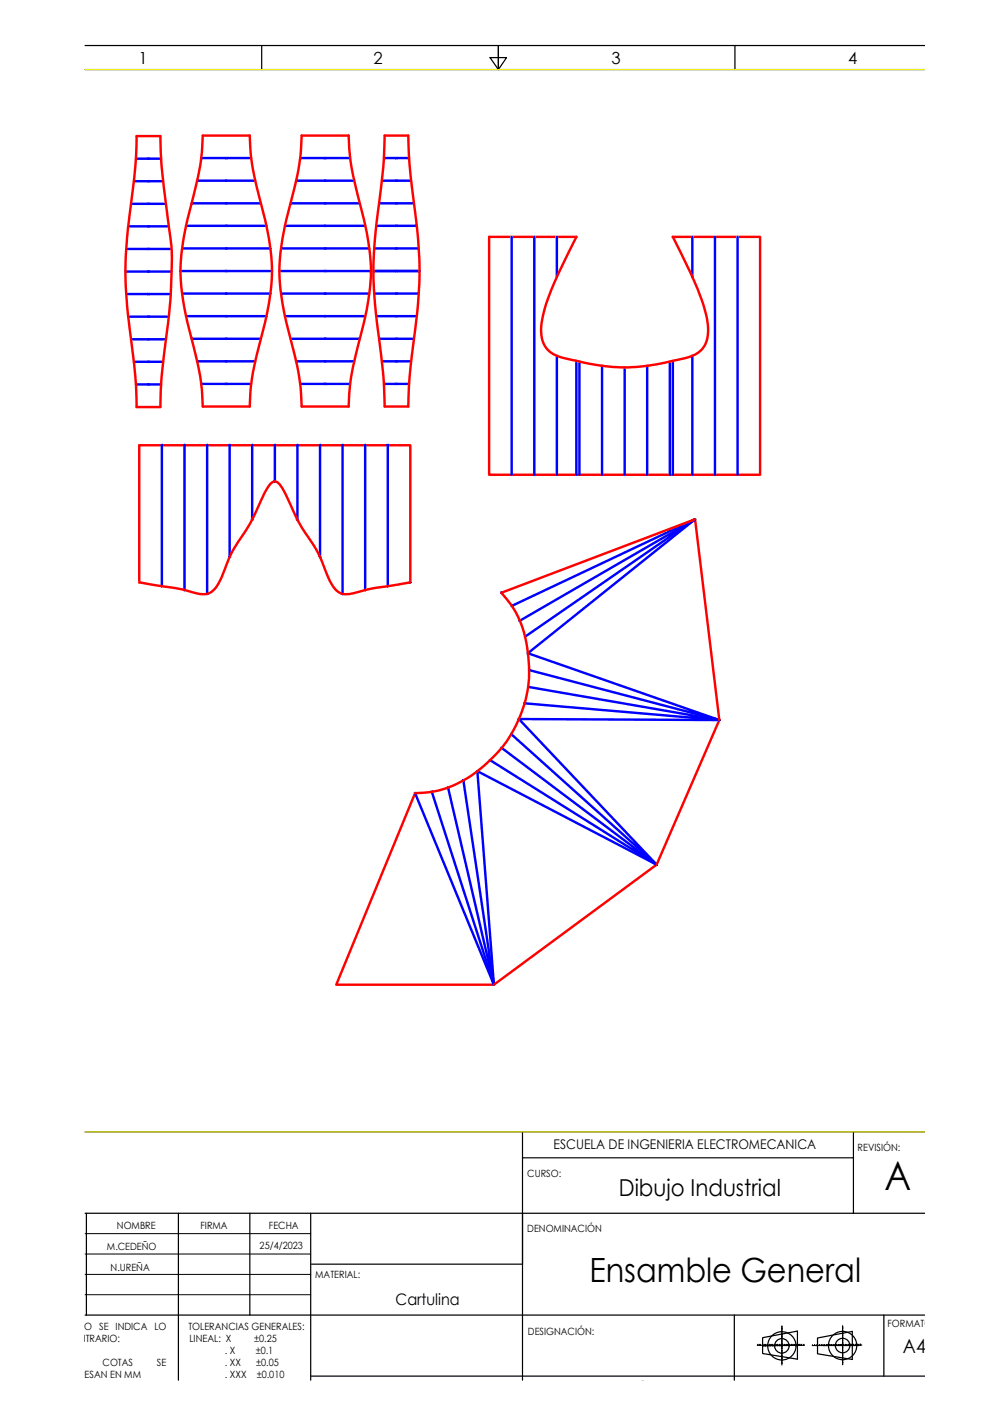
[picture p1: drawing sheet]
<svg xmlns="http://www.w3.org/2000/svg" width="210mm" height="297mm" viewBox="0 0 210 297" stroke-linecap="round" stroke-linejoin="round" font-family="sans-serif">
<!-- layer: 1_Cont Visible -->
<path d="M28.5 28.4h5a115.5 115.5 0 0 0 1.6 17.7 55.2 55.2 0 0 1 .5 15l-.5 6.2a112.8 112.8 0 0 0-1.6 17.7h-5a116 116 0 0 0-1.6-17.7 82.7 82.7 0 0 1 .4-24.8 96.9 96.9 0 0 0 1.2-14.1zM42.3 28.3h9.8a51.5 51.5 0 0 0 2.3 14.1 45.9 45.9 0 0 1 2 18.6l-.7 4.5-.8 3.5a66.9 66.9 0 0 0-2.7 13.1l-.1 2.8h-9.8a51.2 51.2 0 0 0-2.3-14.2 46 46 0 0 1-2-18.6l.7-4.4 1.3-5.3a51.5 51.5 0 0 0 2.3-14.1zM62.9 28.3h9.8a51.5 51.5 0 0 0 2.4 14.1 46.7 46.7 0 0 1 2.1 17.8l-.7 4.4-1.4 6.1a51.2 51.2 0 0 0-2.4 14.2h-9.8a51.2 51.2 0 0 0-2.3-14.2 46 46 0 0 1-2-18.6l.7-4.4 .9-3.5a63.3 63.3 0 0 0 2.6-13.2zM80.3 28.3h4.9a120.9 120.9 0 0 0 1.6 17.7 82.8 82.8 0 0 1-.4 24.7 101 101 0 0 0-1.2 14.2h-4.9a112.8 112.8 0 0 0-1.7-17.7 81.9 81.9 0 0 1 .5-24.8 96.9 96.9 0 0 0 1.2-14.1zM102.1 49.4h18.2a85.8 85.8 0 0 0-6.7 15.3 10.6 10.6 0 0 0-.3 6.7 5.3 5.3 0 0 0 4.2 3.3 49.6 49.6 0 0 0 13.5 2 53.5 53.5 0 0 0 13.8-2.6 5.3 5.3 0 0 0 2.9-5.7 38 38 0 0 0-4.2-12.5l-3.1-6.5h18.2v49.7h-56.5zM29.1 92.9h56.5v28.7l-7.7 1.2-4 1a3.6 3.6 0 0 1-4.9-2.3l-.9-1.9a31.8 31.8 0 0 0-5.1-9.4l-1-1.9-3.2-6.6a1.68 1.68 0 0 0-1.8-1.1l-.6 .5-1.2 1.8a52.6 52.6 0 0 1-6.3 11.5l-.9 1.8-2 4.7a4.2 4.2 0 0 1-3.7 3.1l-2.2-.4a45.1 45.1 0 0 0-8.5-1.6l-2.5-.4zM104.6 123.7l40.4-15.3 5.1 41.9-13.1 30.2-33.9 25h-32.9l16.4-39.9a21.3 21.3 0 0 0 15.6-6.9 26.2 26.2 0 0 0 7.4-25.8 19.1 19.1 0 0 0-5-9.2z" fill="none" stroke="#f00" stroke-width=".51"/>
<g fill="none" stroke="#00f" stroke-width=".51">
<path d="M27.9 37.8h6.2M28.4 33.1h5.2M41.1 37.7h12.2M42 33h10.4M61.8 37.7h12.1M62.6 33h10.5M79.7 37.7h6.1M80.1 33h5.3M26.2 56.7h9.6M26.3 52h9.3M26.7 47.2h8.5M27.3 42.5h7.3"/>
<path d="M37.6 56.6h19.2M38 51.9h18.4M38.8 47.1h16.8M40 42.4h14.4M58.3 56.6h19.1M58.6 51.9h18.5M59.5 47.1h16.7M60.6 42.4h14.5M77.9 56.6h9.6M78.1 51.9h9.3M78.5 47.1h8.5M79.1 42.4h7.3"/>
<path d="M106.8 49.4v49.7M111.5 49.4v49.7M116.2 49.4v8.4M144.5 49.4v8.4M149.2 49.4v49.7M153.9 49.4v49.7M26.3 61.4h9.3M26.7 66.1h8.5M27.3 70.8h7.3M27.9 75.5h6.2M38 61.3h18.4M38.8 66h16.8"/>
<path d="M40 70.7h14.4M41.1 75.4h12.2M58.6 61.3h18.5M59.5 66h16.7M60.6 70.7h14.5M61.8 75.4h12.1M78.1 61.3h9.3M78.5 66h8.5M79.1 70.7h7.3M79.7 75.4h6.1M116.2 74.3v24.8M120.3 75.3v23.8"/>
<path d="M120.9 75.5v23.6M125.6 76.4v22.7M130.3 76.7v22.4M135 76.4v22.7M139.8 75.5v23.6M140.4 75.3v23.8M144.5 74.3v24.8M28.4 80.2h5.2M33.8 92.9v29.5M38.5 92.9v30.3M42 80.1h10.4M43.2 92.9v31.1"/>
<path d="M47.9 92.9v23.4M52.6 92.9v15.6M57.4 92.9v7.6M62.1 92.9v15.6M62.6 80.1h10.5M66.8 92.9v23.4M71.5 92.9v31.1M76.2 92.9v30.3M80.1 80.1h5.3M80.9 92.9v29.5M106.8 126.5l38.2-18.1-34.9 28 40 13.9-39.7-10.4M108.5 129.6l36.5-21.2-35.4 24.5"/>
<path d="M104.7 156.1l32.3 24.4-34.8-21.8M110.2 143.4l39.9 6.9-40.6-3.5M150.1 150.3l-41.8-.2 28.7 30.4-30.3-27.3M86.6 165.6l16.5 39.9M90.1 165.3l13 40.2-3.5-44.5 37.4 19.5M96.7 162.9l6.4 42.6-9.6-41.1"/>
</g>
<g fill="none" stroke="#00f" stroke-width=".21">
<path d="M30.8 32.9l.4 .4M30.8 37.7l.4 .3M31.2 32.9l-.4 .4M31.2 37.7l-.4 .3M47 32.8l.4 .4M47 37.5l.4 .4M47.4 32.8l-.4 .4M47.4 37.5l-.4 .4M67.7 32.8l.3 .4M67.7 37.5l.3 .4M68 32.8l-.3 .4M68 37.5l-.3 .4"/>
<path d="M82.5 32.8l.4 .4M82.5 37.5l.4 .4M82.9 32.8l-.4 .4M82.9 37.5l-.4 .4M30.8 42.4l.4 .3M30.8 47.1l.4 .3M30.8 51.8l.4 .3M30.8 56.5l.4 .4M31.2 42.4l-.4 .3M31.2 47.1l-.4 .3M31.2 51.8l-.4 .3M31.2 56.5l-.4 .4"/>
<path d="M47 42.2l.4 .4M47 47l.4 .3M47 51.7l.4 .3M47 56.4l.4 .3M47.4 42.2l-.4 .4M47.4 47l-.4 .3M47.4 51.7l-.4 .3M47.4 56.4l-.4 .3M67.7 42.2l.3 .4M67.7 47l.3 .3M67.7 51.7l.3 .3M67.7 56.4l.3 .3"/>
<path d="M68 42.2l-.3 .4M68 47l-.3 .3M68 51.7l-.3 .3M68 56.4l-.3 .3M82.5 42.2l.4 .4M82.5 47l.4 .3M82.5 51.7l.4 .3M82.5 56.4l.4 .3M82.9 42.2l-.4 .4M82.9 47l-.4 .3M82.9 51.7l-.4 .3M82.9 56.4l-.4 .3"/>
<path d="M30.8 61.2l.4 .4M30.8 65.9l.4 .4M30.8 70.6l.4 .4M30.8 75.4l.4 .3M31.2 61.2l-.4 .4M31.2 65.9l-.4 .4M31.2 70.6l-.4 .4M31.2 75.4l-.4 .3M47 61.1l.4 .4M47 65.8l.4 .4M47 70.5l.4 .4M47 75.2l.4 .4"/>
<path d="M47 80l.4 .3M47.4 61.1l-.4 .4M47.4 65.8l-.4 .4M47.4 70.5l-.4 .4M47.4 75.2l-.4 .4M47.4 80l-.4 .3M67.7 61.1l.3 .4M67.7 65.8l.3 .4M67.7 70.5l.3 .4M67.7 75.2l.3 .4M67.7 80l.3 .3M68 61.1l-.3 .4"/>
<path d="M68 65.8l-.3 .4M68 70.5l-.3 .4M68 75.2l-.3 .4M68 80l-.3 .3M82.5 61.1l.4 .4M82.5 65.8l.4 .4M82.5 70.5l.4 .4M82.5 75.2l.4 .4M82.5 80l.4 .3M82.9 61.1l-.4 .4M82.9 65.8l-.4 .4M82.9 70.5l-.4 .4"/>
<path d="M82.9 75.2l-.4 .4M82.9 80l-.4 .3M30.8 80.1l.4 .3M31.2 80.1l-.4 .3M33.5 92.9l.5 .1M33.9 92.7l-.2 .5M38.3 92.9l.4 .1M38.6 92.7l-.2 .5M43 92.9l.4 .1M43.3 92.7l-.1 .5M47.7 92.9l.5 .1M48 92.7l-.1 .5"/>
<path d="M52.4 92.9l.5 .1M52.7 92.7l-.1 .5M57.1 92.9l.5 .1M57.4 92.7l-.1 .5M61.8 92.9l.5 .1M62.1 92.7l-.1 .5M66.5 92.9l.5 .1M66.8 92.7l-.1 .5M71.2 92.9l.5 .1M71.5 92.7l-.1 .5M76 92.9l.4 .1M76.3 92.7l-.2 .5"/>
<path d="M80.7 92.9l.4 .1M81 92.7l-.2 .5M47.7 116.2l.5 .1M48 116l-.1 .5M52.4 108.4l.5 .1M52.7 108.2l-.2 .5M57.1 100.4l.5 .2M57.4 100.3l-.1 .4M61.8 108.4l.5 .1M62.1 108.2l-.1 .5M66.5 116.2l.5 .1M66.8 116l-.1 .5"/>
<path d="M33.5 122.3l.5 .1M33.9 122.1l-.2 .5M38.3 123.1l.4 .1M38.6 122.9l-.2 .5M43 123.9l.4 .1M43.3 123.7l-.1 .5M71.2 123.9l.5 .1M71.5 123.7l-.1 .5M76 123.1l.4 .1M76.3 122.9l-.2 .5M80.7 122.3l.4 .1M81 122.1l-.2 .5"/>
<path d="M85.4 121.5l.4 .1M85.7 121.3l-.2 .5M104.4 123.5l.4 .4M104.8 123.5l-.4 .4M106.6 126.3l.4 .4M107 126.3l-.4 .4M108.3 129.4l.3 .4M108.6 129.4l-.3 .4M109.4 132.7l.3 .4M109.7 132.7l-.3 .4M110 136.2l.3 .3M110.2 139.7l.4 .3"/>
<path d="M110.3 136.2l-.3 .3M110.6 139.7l-.4 .3M102.1 158.5l.3 .4M102.4 158.5l-.3 .4M104.5 156l.4 .3M104.9 156l-.4 .3M106.5 153.1l.3 .3M106.8 153.1l-.3 .3M108.1 149.9l.3 .4M108.4 149.9l-.3 .4M109.3 146.6l.3 .4M109.6 146.6l-.3 .4"/>
<path d="M110 143.2l.4 .4M110.4 143.2l-.4 .4M86.4 165.4l.4 .3M86.8 165.4l-.4 .3M89.9 165.1l.4 .4M90.3 165.1l-.4 .4M93.3 164.2l.4 .4M93.7 164.2l-.4 .4M96.5 162.7l.4 .4M96.9 162.7l-.4 .4"/>
<circle cx="31" cy="37.8" r=".12"/>
<circle cx="31" cy="33.1" r=".12"/>
<circle cx="47.2" cy="37.7" r=".12"/>
<circle cx="47.2" cy="33" r=".12"/>
<circle cx="67.8" cy="37.7" r=".12"/>
<circle cx="67.8" cy="33" r=".12"/>
<circle cx="82.7" cy="33" r=".12"/>
<circle cx="82.7" cy="37.7" r=".12"/>
<circle cx="31" cy="47.2" r=".12"/>
<circle cx="31" cy="42.5" r=".12"/>
<circle cx="31" cy="52" r=".12"/>
<circle cx="31" cy="56.7" r=".12"/>
<circle cx="47.2" cy="51.8" r=".12"/>
<circle cx="47.2" cy="56.6" r=".12"/>
<circle cx="47.2" cy="42.4" r=".12"/>
<circle cx="47.2" cy="47.1" r=".12"/>
<circle cx="67.8" cy="42.4" r=".12"/>
<circle cx="67.8" cy="51.8" r=".12"/>
<circle cx="67.8" cy="56.6" r=".12"/>
<circle cx="67.8" cy="47.1" r=".12"/>
<circle cx="82.7" cy="51.8" r=".12"/>
<circle cx="82.7" cy="42.4" r=".12"/>
<circle cx="82.7" cy="56.6" r=".12"/>
<circle cx="82.7" cy="47.1" r=".12"/>
<circle cx="31" cy="70.8" r=".12"/>
<circle cx="31" cy="66.1" r=".12"/>
<circle cx="31" cy="75.5" r=".12"/>
<circle cx="31" cy="61.4" r=".12"/>
<circle cx="47.2" cy="61.3" r=".12"/>
<circle cx="47.2" cy="75.4" r=".12"/>
<circle cx="47.2" cy="66" r=".12"/>
<circle cx="47.2" cy="70.7" r=".12"/>
<circle cx="67.8" cy="61.3" r=".12"/>
<circle cx="67.8" cy="66" r=".12"/>
<circle cx="67.8" cy="75.4" r=".12"/>
<circle cx="67.8" cy="70.7" r=".12"/>
<circle cx="82.7" cy="75.4" r=".12"/>
<circle cx="82.7" cy="70.7" r=".12"/>
<circle cx="82.7" cy="61.3" r=".12"/>
<circle cx="82.7" cy="66" r=".12"/>
<circle cx="31" cy="80.2" r=".12"/>
<circle cx="33.8" cy="92.9" r=".12"/>
<circle cx="38.5" cy="92.9" r=".12"/>
<circle cx="43.2" cy="92.9" r=".12"/>
<circle cx="47.2" cy="80.1" r=".12"/>
<circle cx="47.9" cy="92.9" r=".12"/>
<circle cx="52.6" cy="92.9" r=".12"/>
<circle cx="57.3" cy="92.9" r=".12"/>
<circle cx="62" cy="92.9" r=".12"/>
<circle cx="66.8" cy="92.9" r=".12"/>
<circle cx="67.8" cy="80.1" r=".12"/>
<circle cx="71.5" cy="92.9" r=".12"/>
<circle cx="76.2" cy="92.9" r=".12"/>
<circle cx="80.9" cy="92.9" r=".12"/>
<circle cx="82.7" cy="80.1" r=".12"/>
<circle cx="47.9" cy="116.3" r=".12"/>
<circle cx="52.6" cy="108.4" r=".12"/>
<circle cx="57.3" cy="100.5" r=".12"/>
<circle cx="62" cy="108.4" r=".12"/>
<circle cx="66.8" cy="116.3" r=".12"/>
<circle cx="33.8" cy="122.4" r=".12"/>
<circle cx="38.5" cy="123.2" r=".12"/>
<circle cx="43.2" cy="124" r=".12"/>
<circle cx="71.5" cy="124" r=".12"/>
<circle cx="76.2" cy="123.2" r=".12"/>
<circle cx="80.9" cy="122.4" r=".12"/>
<circle cx="85.6" cy="121.5" r=".12"/>
<circle cx="104.6" cy="123.7" r=".12"/>
<circle cx="106.8" cy="126.5" r=".12"/>
<circle cx="108.5" cy="129.6" r=".12"/>
<circle cx="109.5" cy="132.9" r=".12"/>
<circle cx="110.1" cy="136.3" r=".12"/>
<circle cx="110.4" cy="139.9" r=".12"/>
<circle cx="102.2" cy="158.7" r=".12"/>
<circle cx="104.7" cy="156.1" r=".12"/>
<circle cx="106.7" cy="153.2" r=".12"/>
<circle cx="108.2" cy="150.1" r=".12"/>
<circle cx="109.5" cy="146.8" r=".12"/>
<circle cx="110.2" cy="143.4" r=".12"/>
<circle cx="86.6" cy="165.6" r=".12"/>
<circle cx="90.1" cy="165.3" r=".12"/>
<circle cx="93.5" cy="164.4" r=".12"/>
<circle cx="96.7" cy="162.9" r=".12"/>
</g>
<g fill="none" stroke="#fff" stroke-width=".21">
<path d="M106.6 49.3l.3 .3M106.9 49.3l-.3 .3M111.3 49.3l.3 .3M111.6 49.3l-.3 .3M116 49.3l.4 .3M116.4 49.3l-.4 .3M144.3 49.3l.3 .3M144.6 49.3l-.3 .3M149 49.3l.3 .3M149.3 49.3l-.3 .3M153.7 49.3l.4 .3M154.1 49.3l-.4 .3"/>
<circle cx="106.7" cy="49.4" r=".12"/>
<circle cx="111.5" cy="49.4" r=".12"/>
<circle cx="116.2" cy="49.4" r=".12"/>
<circle cx="144.4" cy="49.4" r=".12"/>
<circle cx="149.2" cy="49.4" r=".12"/>
<circle cx="153.9" cy="49.4" r=".12"/>
</g>
<g fill="none" stroke="#ff0" stroke-width=".21">
<path d="M120.1 49.3l.4 .3M120.5 49.3l-.4 .3M140.2 49.3l.4 .3M140.6 49.3l-.4 .3M116 74.1l.4 .3M116.4 74.1l-.4 .3M120.1 75.2l.4 .3M120.5 75.2l-.4 .3M120.7 75.3l.4 .3M121.1 75.3l-.4 .3M125.4 76.2l.4 .3M125.8 76.2l-.4 .3"/>
<path d="M130.1 76.5l.4 .4M130.5 76.5l-.4 .4M134.9 76.2l.3 .3M135.2 76.2l-.3 .3M139.6 75.3l.3 .3M139.9 75.3l-.3 .3M140.2 75.2l.4 .3M140.6 75.2l-.4 .3M144.3 74.1l.3 .3M144.6 74.1l-.3 .3M28.8 121.5l.5 .1M29.1 121.3l-.1 .5"/>
<circle cx="120.3" cy="49.4" r=".12"/>
<circle cx="140.4" cy="49.4" r=".12"/>
<circle cx="116.2" cy="74.3" r=".12"/>
<circle cx="120.3" cy="75.3" r=".12"/>
<circle cx="120.9" cy="75.5" r=".12"/>
<circle cx="125.6" cy="76.4" r=".12"/>
<circle cx="130.3" cy="76.7" r=".12"/>
<circle cx="135" cy="76.4" r=".12"/>
<circle cx="139.7" cy="75.5" r=".12"/>
<circle cx="140.4" cy="75.3" r=".12"/>
<circle cx="144.4" cy="74.3" r=".12"/>
<circle cx="29" cy="121.5" r=".12"/>
</g>
<!-- layer: FORMATO PAPEL -->
<g fill="none" stroke="#000" stroke-width=".25">
<path d="M17.8 14.5h175.2M17.8 9.5h175.2M54.6 9.5v5M102.2 12h3.5l-1.7 2.5zM104 9.5v5M153.3 9.5v5M17.8 236.3h175.2M109 236.3v51.8M178.1 236.3v17M17.8 253.3h175.2M18 253.3v21.2M37.2 253.3v34.8"/>
<path d="M52.1 253.3v21.2M64.8 253.3v34.8M109 241.7h69.1M17.8 274.5h175.2M65 263.9h44M153.2 274.5v13.6M159.1 279.2l7.3-1.3v5.8l-7.3-1.2zM170.6 279.3l7.2-1.4v5.9l-7.2-1.2zM184.4 274.5v12.8M64.8 287.3h128.2"/>
<circle cx="163.1" cy="280.9" r="2.95"/>
<circle cx="163.1" cy="280.9" r="1.51"/>
<circle cx="175.8" cy="280.9" r="2.95"/>
<circle cx="175.8" cy="280.9" r="1.51"/>
</g>
<g fill="none" stroke="#000" stroke-width=".21">
<path d="M17.8 257.5h47M17.8 266h47M17.8 261.8h47M17.8 270.3h47M163.1 280h.1M163.1 279.6v.5M163.1 279.6h.1M163.1 279.5h.1M163.1 279.4h.1M163.1 279.1v.3M163.1 279.1h.1M163.1 279h.1"/>
<path d="M163.1 278.9h.1M163.1 278.6v.3M163.1 278.6h.1M163.1 278.5h.1M163.1 278.4h.1M163.1 278.1v.3M163.1 278h.1M163.1 277.9h.1M163.1 277.6v.5M163.1 277.5h.1M163.1 277.4h.1M163.1 277.1v.2"/>
<path d="M163.1 277.1h.1M163.1 277h.1M163.1 276.9v.1M163.1 277.4v.1M163.1 278.4v.2M163.1 278.9v.2M163.1 279.4v.1M175.8 280v.3M175.8 279.9h.1M175.8 279.8h.1M175.8 279.4v.6M175.8 279.4h.1"/>
<path d="M175.8 279.3h.1M175.8 279v.2M175.8 278.9h.1M175.8 278.8h.1M175.8 278.5v.2M175.8 278.4h.1M175.8 278.3h.1M175.8 278v.3M175.8 277.9h.1M175.8 277.8h.1M175.8 277.4v.5M175.8 277.4h.1"/>
<path d="M175.8 277.3h.1M175.8 277.2h.1M175.8 276.9v.3M175.8 276.9h.1M175.8 277.2v.2M175.8 278.3v.1M175.8 278.8v.1M175.8 279.3v.1M158 280.8h.2M158.1 280.8h.1M158.2 280.8h.1M158.2 280.8h.3"/>
<path d="M158.5 280.8h.1M158.6 280.8h.1M158.7 280.8h.1M158.7 280.8h.5M159.1 280.8h.1M159.1 280.9h.2M159.1 280.9h.1M159.2 280.9h.1M159.2 280.8h.3M159.3 280.9h.1M159.3 280.9h.3M159.5 280.8h.1"/>
<path d="M159.6 280.8h.1M159.6 280.9h.1M159.6 280.9h.2M159.7 280.9h.1M159.7 280.8h.1M159.7 280.8h.3M159.8 280.9h.1M160 280.8h.1M160.1 280.8h.1M160.1 280.9h-.3M160.1 280.9h.1M160.2 280.9h.1"/>
<path d="M160.2 280.8h.1M160.2 280.8h.3M160.3 280.9h.1M160.3 280.9h.8M160.5 280.8h.1M160.5 280.8h.2M160.6 280.8h.1M160.7 280.9h.1M160.7 280.8h.1M160.7 280.8h.3M160.8 280.9h.1M161 280.8h.1"/>
<path d="M161 280.8h.2M161.1 280.8h.1M161.2 280.9h.1M161.2 280.8h.1M161.2 280.8h.5M161.3 280.9h.1M161.3 280.9h.3M161.6 280.8h.1M161.6 280.9h.2M161.6 280.9h.1M161.7 280.8h.1M161.7 280.9h.1"/>
<path d="M161.7 280.8h.3M161.8 280.9h.1M161.8 280.9h.3M162.1 280.8h.1M162.1 280.9h.1M162.2 280.8h.1M162.2 280.9h.1M162.3 280.8h.2M162.3 280.9h.1M162.3 280.9h.3M162.6 280.8h.1M162.7 280.9h.1"/>
<path d="M162.7 280.8h.1M162.7 280.8h.3M162.8 280.9h.1M163 280.8h.1M163.1 280.8h.1M163.1 284.7v.3M163.1 284.7h.1M163.1 284.6h.1M163.1 284.5h.1M163.1 283.7v.8M163.1 284.1h.1M163.1 284h.1"/>
<path d="M163.1 283.6h.1M163.1 283.5h.1M163.1 283.2v.2M163.1 283.1h.1M163.1 283h.1M163.1 282.7v.3M163.1 282.7h.1M163.1 282.6h.1M163.1 282.5h.1M163.1 281.6v.9M163.1 282.1h.1M163.1 282h.1"/>
<path d="M163.1 281.6h.1M163.1 281.5h.1M163.1 281.4h.1M163.1 281.1v.3M163.1 281.1h.1M163.1 281h.1M163.1 280.9h.1M163.1 280.6v.3M163.1 280.6h.1M163.1 280.5h.1M163.1 280.1v.3M163.1 280.1h.1"/>
<path d="M163.1 280.5v.1M163.1 281v.1M163.1 281.5v.1M163.1 282.5v.1M163.1 283v.1M163.1 283.5v.1M163.1 284.5v.2M163.2 280.9h-.6M163.2 280.9h.1M163.2 280.8h.1M163.2 280.8h.6M163.3 280.9h.1"/>
<path d="M163.4 280.9h.1M163.4 280.9h.3M163.6 280.8h.1M163.7 280.9h.1M163.7 280.8h.1M163.8 280.9h.1M163.8 280.8h.3M163.9 280.9h.2M164.1 280.8h.1M164.2 280.9h.1M164.2 280.8h.1M164.3 280.8h.1"/>
<path d="M164.3 280.8h.3M164.3 280.9h.1M164.6 280.8h.1M164.7 280.8h.1M164.8 280.8h.1M164.8 280.8h.3M164.8 280.9h.1M165.1 280.8h.1M165.1 280.8l.3 .1M165.2 280.8h.1M165.2 280.9h-.8M165.2 280.9h.1"/>
<path d="M165.3 280.8l.6 .1M165.3 280.9h.1M165.4 280.9h.3M165.6 280.8h.1M165.7 280.8h.1M165.8 280.9h.1M165.8 280.8h.3M165.9 280.9h.1M166.1 280.8h.1M166.2 280.8h.1M166.2 280.8l-.3 .1M166.3 280.8h.1"/>
<path d="M166.3 280.8h.3M166.4 280.8h.1M166.4 280.8h.3M166.6 280.8h.1M166.6 280.8h.5M166.7 280.8h.1M166.8 280.8h.1M166.9 280.8h.3M167.1 280.8h.1M167.1 280.8h.2M167.2 280.8h.1M167.3 280.8h.1"/>
<path d="M167.3 280.8h.5M167.7 280.8h.1M167.8 280.8h.1M169.5 280.9h.1M169.6 280.9h.3M169.9 280.9h.5M169.9 280.9h.1M170 280.9h.1M170.4 280.9h.1M170.4 280.9h.2M170.5 280.9h.1M170.6 280.9h.1"/>
<path d="M170.6 280.9h.3M170.9 280.9h.1M170.9 280.9h.2M171 280.9h.1M171.1 280.9h.1M171.1 280.9h.3M171.4 280.9h.1M171.5 280.9h.1M171.6 280.9h.1M171.6 280.9h.3M171.7 280.9h.7M171.9 280.9h.1"/>
<path d="M172 280.9h.1M172.1 280.9h.3M172.1 280.9h.1M172.4 280.9h.1M172.4 280.9h.2M172.5 280.9h.1M172.6 280.9h.2M172.6 280.9h.1M172.6 280.9h.3M172.9 280.9h.1M173 280.9h.1M173.1 280.9h.2"/>
<path d="M173.1 280.9h.1M173.1 280.9h.3M173.3 280.9h.1M173.4 280.9h.1M173.5 280.9h.1M173.5 280.9h.3M173.6 280.9h.1M173.6 280.9h.3M173.8 280.9h.1M173.9 280.9h.1M173.9 280.9h.6M174 280.9h.1"/>
<path d="M174 280.8h.6M174.1 280.9h.1M174.4 280.8h.1M174.5 280.8h.1M174.5 280.9h.1M174.6 280.8h.3M174.6 280.9h.1M174.7 280.9h.1M174.7 280.9h.3M174.9 280.8h.1M175 280.8h.1M175 280.9h.1"/>
<path d="M175.1 280.8h.1M175.1 280.9h.1M175.1 280.8h.3M175.2 280.9h.2M175.4 280.8h.1M175.5 280.8h.1M175.5 280.9h.1M175.6 280.8h.2v.1M175.6 280.9h.1M175.7 280.9h.2M175.8 284.9h.1M175.8 284.6v.2"/>
<path d="M175.8 284.5h.1M175.8 284.4h.1M175.8 284.1v.3M175.8 284h.1M175.8 283.9h.1M175.8 283.5v.5M175.8 283.5h.1M175.8 283.4h.1M175.8 283.3h.1M175.8 283v.3M175.8 283h.1M175.8 282.9h.1"/>
<path d="M175.8 282.8h.1M175.8 282.5v.3M175.8 282.5h.1M175.8 282.4h.1M175.8 282.3h.1M175.8 282v.3M175.8 281.9h.1M175.8 281.5v.5M175.8 281.5h.1M175.8 281.4h.1M175.8 281.3h.1M175.8 281v.3"/>
<path d="M175.8 281h.1M175.8 280.9h.1M175.8 280.8h.1M175.8 280.5v.3M175.8 280.5h.1M175.8 280.4h.1M175.8 280.3h.1M175.8 280.3v.2M175.8 281.3v.1M175.8 282.4v.1M175.8 282.9v.1M175.8 283.3v.2"/>
<path d="M175.8 284.4v.1M175.9 280.8h.1M176 280.8h.1M176 280.9h.1M176.1 280.8h.5M176.1 280.9h.1M176.1 280.9h.3M176.4 280.8h.1M176.5 280.9h.5M176.5 280.8h.1M176.5 280.9h.1M176.6 280.8h.3"/>
<path d="M176.6 280.9h.1M176.9 280.8h.1M177 280.8h.1M177 280.9h.1M177 280.9h.2M177.1 280.8h-.1M177.1 280.8h.1M177.1 280.9h.1M177.1 280.8h.3M177.2 280.9h.1M177.2 280.9h.3M177.4 280.8h.1"/>
<path d="M177.4 280.8h.2M177.5 280.8h.1M177.5 280.9h.1M177.6 280.8h.1M177.6 280.9h.1M177.6 280.8h.3M177.7 280.9h.1M177.7 280.9h.3M177.9 280.8h.1M178 280.8h.1M178 280.9h.1M178.1 280.8h.1"/>
<path d="M178.1 280.9h.1M178.1 280.8h.4M178.2 280.9h.1M178.2 280.9h.3M178.5 280.8h.1M178.5 280.9h.5M178.6 280.8h.1M178.6 280.9h.1M178.9 280.8h-.3M178.9 280.8h.5M179 280.8h.1M179 280.9h.1"/>
<path d="M179.1 280.9h.2M179.1 280.9h.1M179.2 280.9h.1M179.4 280.8h.1M179.5 280.8h.1M179.6 280.8h.1M179.6 280.8h.2"/>
</g>
<!-- layer: ACOTADO -->
<path d="M17.8 14.5h175.2M17.8 236.3h175.2" fill="none" stroke="#ff0" stroke-width=".21"/>
<text font-size="8.3" x="184.5" y="248.5">A</text>
<text font-size="7" x="123" y="267.6">Ensamble General</text>
<text font-size="4.9" x="129.1" y="249.6">Dibujo Industrial</text>
<text font-size="4.1" x="188.4" y="282.5">A4</text>
<g font-size="3.5">
<text x="28.9" y="13.4">1</text>
<text x="77.9" y="13.3">2</text>
<text x="127.6" y="13.3">3</text>
<text x="176.9" y="13.3">4</text>
<text x="130.3" y="290.8">1:8</text>
</g>
<text font-size="3.3" x="82.5" y="272.3">Cartulina</text>
<text font-size="2.8" x="115.5" y="239.8">ESCUELA DE INGENIERIA ELECTROMECANICA</text>
<g font-size="2.1">
<text x="110" y="245.7">CURSO:</text>
<text x="178.9" y="240.2">REVISIÓN:</text>
<text x="24.4" y="256.6">NOMBRE</text>
<text x="41.8" y="256.5">FIRMA</text>
<text x="56.1" y="256.6">FECHA</text>
<text x="110" y="257.2">DENOMINACIÓN</text>
<text x="22.3" y="261">M.CEDEÑO</text>
<text x="54.2" y="260.6">25/4/2023</text>
<text x="23.1" y="265.2">N.UREÑA</text>
<text x="65.8" y="266.8">MATERIAL:</text>
<text x="13.3" y="280.2">CONTRARIO:</text>
<text x="16.2" y="277.6">NO SE INDICA LO</text>
<text x="39.3" y="277.7">TOLERANCIAS GENERALES:</text>
<text x="39.5" y="280.1">LINEAL: X</text>
<text x="53" y="280.1">±0.25</text>
<text x="110.1" y="278.6">DESIGNACIÓN:</text>
<text x="185.2" y="277.1">FORMATO</text>
<text x="13.2" y="287.7">EXPRESAN EN MM</text>
<text x="21.4" y="285.2">COTAS</text>
<text x="32.7" y="285.2">SE</text>
<text x="46.9" y="282.6">. X</text>
<text x="46.9" y="285.1">. XX</text>
<text x="46.9" y="287.7">. XXX</text>
<text x="53.4" y="282.6">±0.1</text>
<text x="53.5" y="285.1">±0.05</text>
<text x="53.6" y="287.7">±0.010</text>
</g>
</svg>
